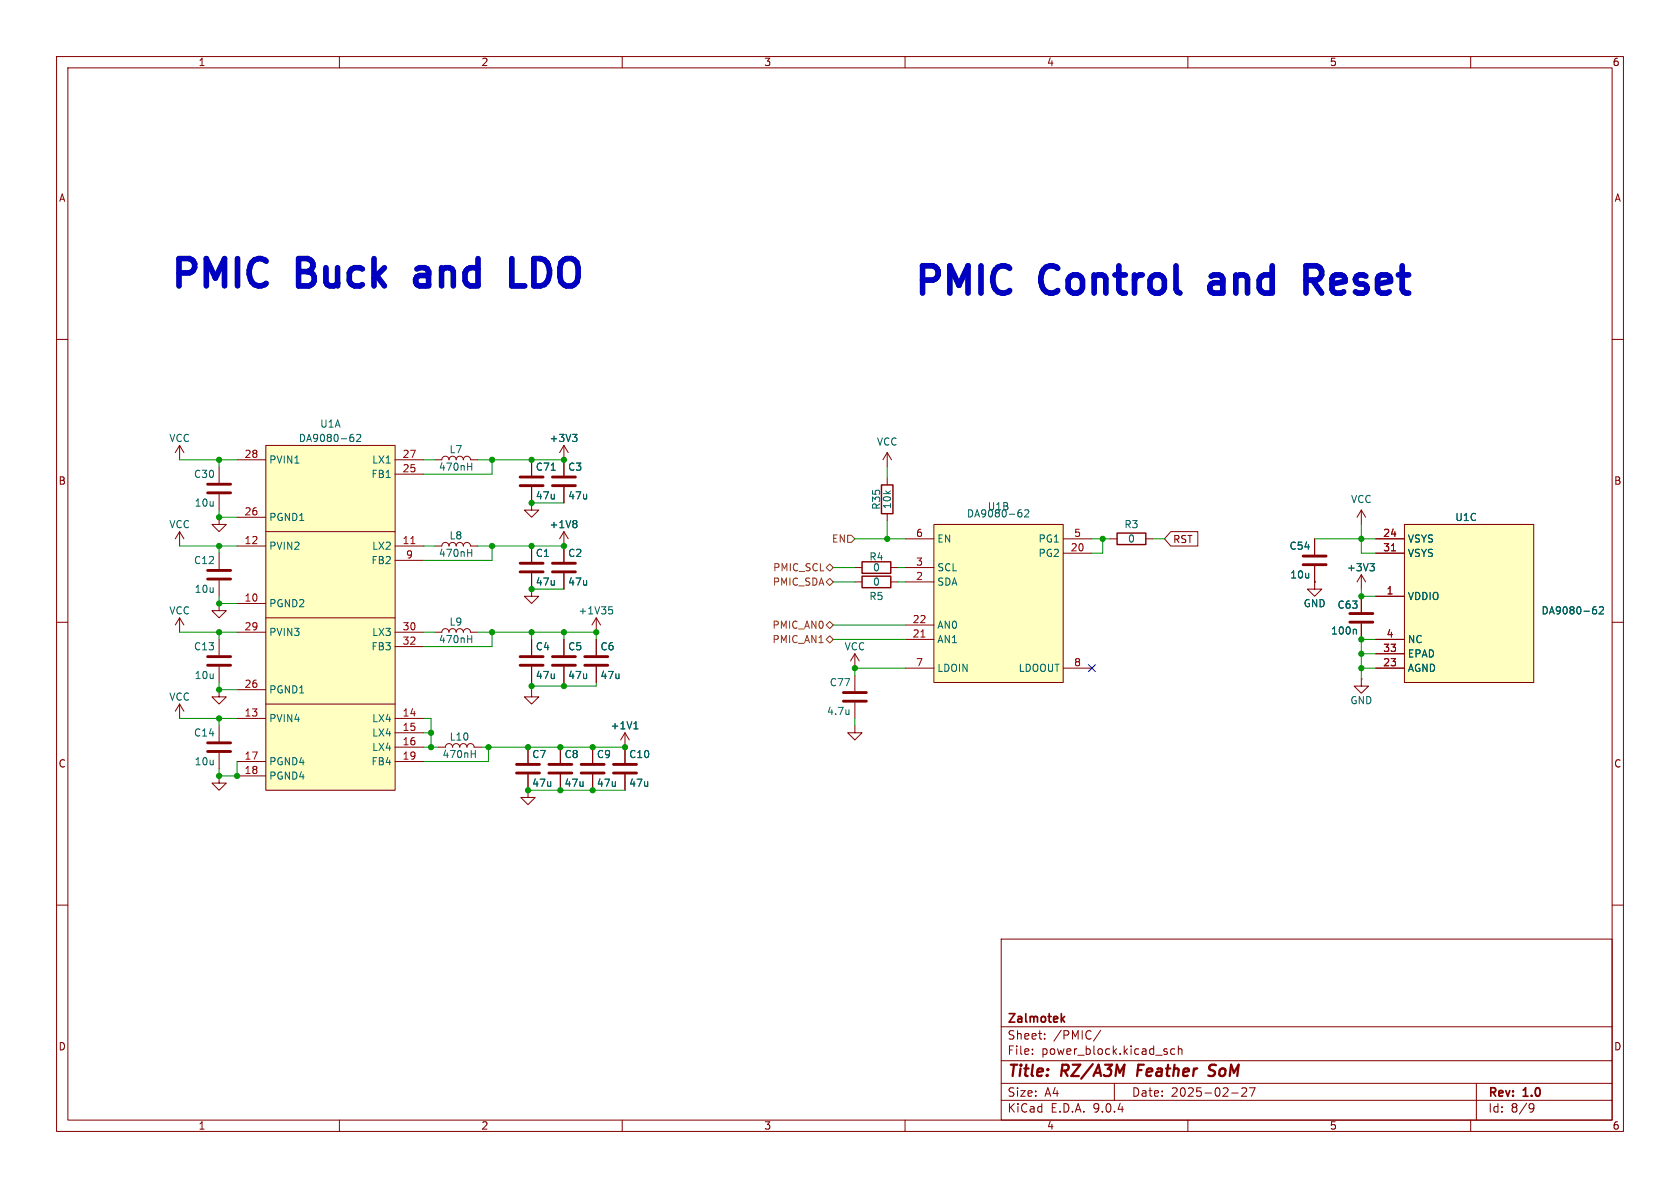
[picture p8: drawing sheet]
<svg xmlns="http://www.w3.org/2000/svg" width="297mm" height="210mm" viewBox="0 0 297 210" stroke-linecap="round" stroke-linejoin="round" font-family="sans-serif">
<g fill="none" stroke="#840000" stroke-width=".18">
<path d="M10 10h277v190h-277zM12 12h273v186h-273zM60 10v2M110 10v2M160 10v2M210 10v2M260 10v2M10 60h2M31.7 78.7v2.6M31.7 78.7l-.7 1.3M31.7 78.7l.8 1.3M99.7 78.7v5.4"/>
<path d="M99.7 78.7l-.8 1.3M99.7 78.7l.8 1.3M285 60h2M31.7 94l-.7 1.3M31.7 94l.8 1.3M31.7 94v2.5M38.7 91.4v1.3h1.3l-1.3 1.3-1.2-1.3h1.2M38.7 82.6v2.7M38.7 87.4v2.8M38.7 97.8v2.8M76.8 96.5h1.3a.64 .64 0 0 1 .6-.6 .64 .64 0 0 1 .7 .6 .64 .64 0 0 1 .6-.6 .64 .64 0 0 1 .6 .6 .64 .64 0 0 1 .7-.6 .64 .64 0 0 1 .6 .6 .64 .64 0 0 1 .6-.6 .64 .64 0 0 1 .7 .6h1.3M76.8 81.3h1.3a.64 .64 0 0 1 .6-.7 .64 .64 0 0 1 .7 .7 .64 .64 0 0 1 .6-.7 .64 .64 0 0 1 .6 .7 .64 .64 0 0 1 .7-.7 .64 .64 0 0 1 .6 .7 .64 .64 0 0 1 .6-.7 .64 .64 0 0 1 .7 .7h1.3"/>
<path d="M94 86.1v4.1h1.2l-1.2 1.2-1.3-1.2h1.3M94 81.3v2.8M99.7 86.1v2.8M99.7 94v2.5M99.7 94l-.8 1.3M99.7 94l.8 1.3M10 110h2M31.7 109.2v2.6M31.7 109.2l-.7 1.3M31.7 109.2l.8 1.3M38.7 106.7v1.3h1.3l-1.3 1.2-1.2-1.2h1.2M38.7 102.6v2.8"/>
<path d="M38.7 113v2.8M38.7 117.9v2.8M285 110h2M31.7 124.5v2.5M31.7 124.5l-.7 1.2M31.7 124.5l.8 1.2M38.7 121.9v1.3h1.3l-1.3 1.3-1.2-1.3h1.2M99.1 132.1v2.8M99.1 136.9v2.8M10 160h2M177 166h108v32h-108zM285 160h2"/>
<path d="M60 198v2M110 198v2M160 198v2M177 194.5h108M177 191.5h108M177 187.5h108M177 181.5h108M182.5 186.3v.1M182.5 185.5v.1M184.7 183.6v.1M184.7 182.8v.1M194.6 182.1l-1.3 2"/>
<path d="M197 191.5v3M206.2 185.9l.2 .2-.2 .3M206.2 185.4l.1 .1M207.7 185.5l-.5-.1-.2 .3v.4l.1 .2h.6M208.3 185.5l.2-.1 .4 .1 .1 .9M208.3 184.9v1.5M210 198v2M217.7 193.2h1.2M219.5 192.4l.6-.1 .2 .1 .1 .3-.9 1.1h.9M220.9 192.3h1l-.7 1.5M260 198v2M261 191.5v6.5"/>
<path d="M270.6 195.1l.5 .1a.99 .99 0 0 1-.4 1.4h-.2M271.2 195.7l-.3 .3h-.3"/>
</g>
<path d="M201.3 188.2l-.3 2M214.7 190a.85 .85 0 0 1-1.1 .1M214.7 188.2l-.7 .1a.46 .46 0 0 0-.2 .5 .46 .46 0 0 0 .3 .4l.5 .2" fill="none" stroke="#840000" stroke-width=".4"/>
<path d="M188.2 179.7l-.6 .6M187.8 180.1l.4 .6" fill="none" stroke="#840000" stroke-width=".3"/>
<path d="M36.7 87.1h4.1M36.7 85.6h4.1M91.9 84.3h4.1M91.9 85.9h4.1M97.7 84.3h4M97.7 85.9h4M36.7 102.4h4.1M36.7 100.8h4.1M36.7 117.6h4.1M36.7 116.1h4.1M97 135.1h4.1M97 136.7h4.1" fill="none" stroke="#840000" stroke-width=".51"/>
<path d="M101.2 76.8h.8l-.4 .5M101.8 77.3l.2 .2v.3l-.2 .2M82.7 97.7h.7M82.7 82.5h.7M83.4 81.9v1.2M83.4 97.1v1.3M97.4 83.1h.8M101.8 92l.2 .3-.2 .3 .2 .2v.2l-.2 .3" fill="none" stroke="#006464" stroke-width=".18"/>
<path d="M47 78.7h22.8v61h-22.8z" fill="#ffffc2"/>
<g fill="none" stroke="#840000" stroke-width=".18">
<path d="M47 78.7h22.8v61h-22.8zM41.9 81.3h5.1M41.9 91.4h5.1M41.9 96.5h5.1M47 94h22.8M69.8 81.3h5.1M69.8 96.5h5.1M69.8 83.8h5.1M69.8 99.1h5.1M94 96.5v2.8M99.7 96.5v2.8M156.8 80v2.6"/>
<path d="M156.8 84.5v1.2M156.8 90.8v1.3M156.8 80l-.7 1.3M156.8 80l.8 1.3M196.2 95.3h1.3M202.6 95.3h1.2M41.9 106.7h5.1M41.9 111.8h5.1M47 109.2h22.8M69.8 111.8h5.1M69.8 114.3h5.1M76.8 111.8h1.3a.64 .64 0 0 1 .6-.7 .64 .64 0 0 1 .7 .7 .64 .64 0 0 1 .6-.7 .64 .64 0 0 1 .6 .7 .64 .64 0 0 1 .7-.7 .64 .64 0 0 1 .6 .7 .64 .64 0 0 1 .6-.7 .64 .64 0 0 1 .7 .7h1.3"/>
<path d="M94 101.3v2.8M94 113v2.8M94 117.9v2.8M99.7 101.3v2.8M105.4 111.8h.1M105.4 109.2l-.8 1.3M105.4 109.2l.8 1.3M105.4 109.2v2.6M151.1 115.6v2.5M151.1 119.4v2.8M151.1 115.6l-.7 1.2M151.1 115.6l.8 1.2"/>
<path d="M151.1 100.3h1.3M151.1 102.9h1.3M157.5 100.3h1.2M157.5 102.9h1.2M38.7 137.2v1.2h1.3l-1.3 1.3-1.2-1.3h1.2M38.7 128.3v2.8M38.7 133.1v2.8M41.9 121.9h5.1M41.9 127h5.1M41.9 134.6h5.1M41.9 137.2h5.1M47 124.5h22.8"/>
<path d="M69.8 127h5.1M69.8 134.6h5.1M69.8 129.5h5.1M69.8 132.1h5.1M77.5 132.1h1.2a.64 .64 0 0 1 .7-.7 .64 .64 0 0 1 .6 .7 .64 .64 0 0 1 .6-.7 .64 .64 0 0 1 .7 .7 .64 .64 0 0 1 .6-.7 .64 .64 0 0 1 .6 .7 .64 .64 0 0 1 .7-.7 .64 .64 0 0 1 .6 .7h1.3M94 121.9v1.3h1.2l-1.2 1.3-1.3-1.3h1.3M151.1 128.3v1.2h1.3l-1.3 1.3-1.2-1.3h1.2M151.1 124.2v2.8"/>
</g>
<path d="M72.6 96.1h.8" fill="none" stroke="#a90000" stroke-width=".18"/>
<path d="M62.1 77.3h.2l.3 .2-.1 .4-.4 .1M62.2 76.8h.2M63 76.9l.5-.1 .3 .3-.8 .9h.8M82.7 112.9h.7M83.4 112.3v1.3M107.6 107.3h.7M107.8 107.7h.3l.2 .3-.1 .5h-.4M83.3 133.3h.7M84 132.7v1.2M150.1 125.5v.8M150.1 126.2h-.1" fill="none" stroke="#006464" stroke-width=".18"/>
<path d="M91.9 99.6h4.1M97.7 99.6h4M91.9 116.1h4.1M91.9 117.6h4.1M91.9 101.1h4.1M97.7 101.1h4M36.7 132.8h4.1M36.7 131.3h4.1M149.1 124h4.1M149.1 122.4h4.1" fill="none" stroke="#840000" stroke-width=".51"/>
<path d="M152.4 99.3h5.1v2h-5.1zM155.8 85.7h2.1v5.1h-2.1zM197.5 94.2h5.1v2.1h-5.1zM152.4 101.9h5.1v2h-5.1z" fill="none" stroke="#840000" stroke-width=".25"/>
<path d="M165.1 92.7h22.9v28h-22.9z" fill="#ffffc2"/>
<g fill="none" stroke="#840000" stroke-width=".18">
<path d="M160 95.3h5.1M165.1 92.7h22.9v28h-22.9zM188 95.3h5M188 97.8h5M240.7 90.2l-.8 1.2M240.7 90.2l.7 1.2M240.7 90.2v2.5M94 104.1v1.3h1.2l-1.2 1.3-1.3-1.3h1.3M160 100.3h5.1M160 102.9h5.1M160 110.5h5.1M160 113h5.1"/>
<path d="M160 118.1h5.1M188 118.1h5"/>
</g>
<path d="M162.8 112.6h.7" fill="none" stroke="#a90000" stroke-width=".18"/>
<path d="M180.2 90.6h.2l.3 .2-.1 .5-.4 .1M180.3 90.1h.3M181.2 90.2l.4-.1 .3 .4-.8 .9h.8" fill="none" stroke="#006464" stroke-width=".18"/>
<path d="M248.3 92.7h22.8v28h-22.8z" fill="#ffffc2"/>
<g fill="none" stroke="#840000" stroke-width=".18">
<path d="M94 81.3v2.8M94 86.1v2.8M94 96.5v2.8M99.7 81.3v2.8M99.7 86.1v2.8M99.7 96.5v2.8M207 94h4.8v2.5h-4.8l-1.1-1.2zM232.4 95.3v2.7M243.2 95.3h5.1M243.2 97.8h5.1M248.3 92.7h22.8v28h-22.8zM94 101.3v2.8"/>
<path d="M94 113v2.8M94 117.9v2.8M99.7 101.3v2.8M99.7 113v2.8M99.7 117.9v2.8M105.4 113v2.8M105.4 117.9v2.8M232.4 102.9v1.2h1.3l-1.3 1.3-1.3-1.3h1.3M232.4 102.9h.1M232.4 100.1v2.8M240.7 101.6l-.8 1.3M240.7 101.6l.7 1.3"/>
<path d="M240.7 101.6v2.5M240.7 105.4v2.8M240.7 110.2v2.8M243.2 105.4h5.1M243.2 113h5.1M243.2 115.6h5.1M243.2 118.1h5.1M93.3 136.9v4.1h1.3l-1.3 1.2-1.2-1.2h1.2M93.3 132.1v2.8M99.1 132.1v2.8M99.1 136.9v2.8M104.8 132.1v2.8"/>
<path d="M104.8 136.9v2.8M110.5 129.5v5.4M110.5 136.9v2.8M110.5 129.5l-.8 1.3M110.5 129.5l.8 1.3M240.7 120v1.3h1.2l-1.2 1.3-1.3-1.3h1.3M240.7 120h.1"/>
</g>
<path d="M246 97.4h.7" fill="none" stroke="#a90000" stroke-width=".18"/>
<path d="M101.2 76.8h.8l-.4 .5M101.8 77.3l.2 .2v.3l-.2 .2M97.4 83.1h.8M101.8 92l.2 .3-.2 .3 .2 .2v.2l-.2 .3M242.2 99.6h.8l-.5 .5M239.6 111.2l.2 .2v.7M242.7 100.1l.3 .3v.3l-.3 .2M281.8 107.7h.2l.3 .3-.1 .4-.4 .1M281.9 107.3h.2M282.7 107.4l.5-.1 .3 .3-.8 .9h.8M112.1 128.8h.7M112.2 127.9l.2-.3v1.2" fill="none" stroke="#006464" stroke-width=".18"/>
<g fill="none" stroke="#840000" stroke-width=".51">
<path d="M230.4 99.8h4M230.4 98.3h4M97.7 116.1h4M97.7 117.6h4M103.4 116.1h4M103.4 117.6h4M238.6 108.5h4.1M238.6 110h4.1M91.3 135.1h4.1M91.3 136.7h4.1M102.7 135.1h4.1M102.7 136.7h4.1"/>
<path d="M108.5 135.1h4M108.5 136.7h4"/>
</g>
<path d="M149.9 94.6h.6l.6 .7-.6 .6h-.6zM146 100.3l.7-.6 .6 .6-.6 .7zM146 113l.7-.6 .6 .6-.6 .7zM146 110.5l.7-.6 .6 .6-.6 .6zM146 102.9l.7-.7 .6 .7-.6 .6z" fill="none" stroke="#725600" stroke-width=".18"/>
<g fill="none" stroke="#009600" stroke-width=".18">
<path d="M31.7 81.3h10.2M31.7 96.5h10.2M38.7 81.3v1.3M38.7 90.2v1.2h3.2M38.7 96.5v1.3M74.9 81.3h1.9M74.9 96.5h1.9M84.5 81.3h15.2M84.5 96.5h15.2M87 81.3v2.5h-12.1M87 96.5v2.6h-12.1M94 88.9h5.7"/>
<path d="M151.1 95.3h8.9M156.8 82.6v1.9M156.8 92.1v3.2M193 95.3h3.2M194.9 95.3v2.5h-1.9M203.8 95.3h2.1M232.4 95.3h10.8M240.7 92.7v5.1h2.5M31.7 111.8h10.2M38.7 105.4v1.3h3.2M38.7 111.8v1.2M74.9 111.8h1.9"/>
<path d="M84.5 111.8h20.9v1.2M87 111.8v2.5h-12.1M94 111.8v1.2M94 104.1h5.7M99.7 111.8v1.2M147.3 102.9h3.8M147.3 100.3h3.8M147.3 113h12.7M147.3 110.5h12.7M158.7 102.9h1.3M158.7 100.3h1.3M160 118.1h-8.9v1.3"/>
<path d="M240.7 118.1h2.5M240.7 104.1v1.3h2.5M240.7 115.6h2.5M243.2 113h-2.5v7M31.7 127h10.2M38.7 120.7v1.2h3.2M38.7 127v1.3M41.9 134.6v2.6h-3.2v-1.3M74.9 132.1h2.6M74.9 127h1.3v5.1M74.9 129.5h1.3M85.1 132.1h25.4"/>
<path d="M86.4 132.1v2.5h-11.5M93.3 139.7h17.2M94 120.7v1.2M99.7 120.7v.6M105.4 120.7v.6h-11.4M151.1 127v1.3"/>
</g>
<path d="M192.4 117.5l1.2 1.2M193.6 117.5l-1.2 1.2" fill="none" stroke="#000084" stroke-width=".18"/>
<path d="M74.2 47.3l-.5 .3M74.2 48.7a.95 .95 0 0 0-.8 .9 .95 .95 0 0 0 .8 .9M90.5 45.7v4.8h2.3M214.6 48.6l-.5 .2M214.6 50a.95 .95 0 0 0-.7 .9 .95 .95 0 0 0 .7 .9M232 49.5l1.6 2.3M233.4 47.4l-.7-.4h-1.8v4.8M233.4 49.1l-.7 .4h-1.8" fill="none" stroke="#0000c2" stroke-width="1"/>
<g fill="#009600" stroke="#009600" stroke-width=".18">
<circle cx="240.7" cy="118.1" r=".46"/>
<circle cx="194.9" cy="95.3" r=".46"/>
<circle cx="240.7" cy="113" r=".46"/>
<circle cx="240.7" cy="105.4" r=".46"/>
<circle cx="240.7" cy="95.3" r=".46"/>
<circle cx="240.7" cy="115.6" r=".46"/>
<circle cx="38.7" cy="106.7" r=".46"/>
<circle cx="94" cy="96.5" r=".46"/>
<circle cx="38.7" cy="96.5" r=".46"/>
<circle cx="38.7" cy="91.4" r=".46"/>
<circle cx="38.7" cy="81.3" r=".46"/>
<circle cx="99.7" cy="81.3" r=".46"/>
<circle cx="87" cy="81.3" r=".46"/>
<circle cx="94" cy="81.3" r=".46"/>
<circle cx="99.7" cy="96.5" r=".46"/>
<circle cx="94" cy="88.9" r=".46"/>
<circle cx="94" cy="121.3" r=".46"/>
<circle cx="86.4" cy="132.1" r=".46"/>
<circle cx="99.7" cy="121.3" r=".46"/>
<circle cx="110.5" cy="132.1" r=".46"/>
<circle cx="151.1" cy="118.1" r=".46"/>
<circle cx="156.8" cy="95.3" r=".46"/>
<circle cx="41.9" cy="137.2" r=".46"/>
<circle cx="38.7" cy="137.2" r=".46"/>
<circle cx="76.2" cy="129.5" r=".46"/>
<circle cx="76.2" cy="132.1" r=".46"/>
<circle cx="38.7" cy="121.9" r=".46"/>
<circle cx="38.7" cy="127" r=".46"/>
<circle cx="38.7" cy="111.8" r=".46"/>
<circle cx="104.8" cy="139.7" r=".46"/>
<circle cx="94" cy="111.8" r=".46"/>
<circle cx="99.7" cy="111.8" r=".46"/>
<circle cx="105.4" cy="111.8" r=".46"/>
<circle cx="87" cy="111.8" r=".46"/>
<circle cx="104.8" cy="132.1" r=".46"/>
<circle cx="99.1" cy="132.1" r=".46"/>
<circle cx="93.3" cy="132.1" r=".46"/>
<circle cx="94" cy="104.1" r=".46"/>
<circle cx="87" cy="96.5" r=".46"/>
<circle cx="93.3" cy="139.7" r=".46"/>
<circle cx="99.1" cy="139.7" r=".46"/>
</g>
<g font-size="6.7" fill="#0000c2">
<text x="29.8" y="51.2">PMIC</text>
<text x="53" y="51.2">Buck</text>
<text x="76" y="51.2">and</text>
<text x="94.8" y="51.2">LDO</text>
<text x="161.3" y="52.5">PMIC</text>
<text x="184.5" y="52.5">Control</text>
<text x="216.4" y="52.5">and</text>
<text x="235.2" y="52.5">Reset</text>
</g>
<g font-size="2.8" fill="#840000">
<text x="178" y="190.9">Title:</text>
<text x="187.7" y="190.9">RZ/A3M</text>
<text x="201.9" y="190.9">Feather</text>
<text x="215.4" y="190.9">SoM</text>
</g>
<g font-size="2.1" fill="#840000">
<text x="178" y="184">Sheet:</text>
<text x="178" y="181.2">Zalmotek</text>
<text x="186.2" y="184">/PMIC/</text>
<text x="178" y="186.7">File:</text>
<text x="184.1" y="186.7">power_block.kicad_sch</text>
<text x="178" y="196.9">KiCad</text>
<text x="178" y="194.1">Size:</text>
<text x="184.7" y="194.1">A4</text>
<text x="185.7" y="196.9">E.D.A.</text>
<text x="193.3" y="196.9">9.0.4</text>
<text x="200" y="194.1">Date:</text>
<text x="207" y="194.1">2025-02-27</text>
<text x="263" y="194.3">Rev:</text>
<text x="263" y="196.9">Id:</text>
<text x="267.1" y="196.9">8/9</text>
<text x="269.4" y="194.3">1.0</text>
</g>
<g font-size="1.8" fill="#840000">
<text x="35" y="11.9">1</text>
<text x="85" y="11.9">2</text>
<text x="135" y="11.9">3</text>
<text x="185" y="11.9">4</text>
<text x="235" y="11.9">5</text>
<text x="285" y="11.9">6</text>
<text x="10.3" y="35.9">A</text>
<text x="285.3" y="35.9">A</text>
<text x="10.3" y="85.9">B</text>
<text x="285.3" y="85.9">B</text>
<text x="207.3" y="96.2">RST</text>
<text x="10.3" y="135.9">C</text>
<text x="285.3" y="135.9">C</text>
<text x="10.3" y="185.9">D</text>
<text x="285.3" y="185.9">D</text>
<text x="35" y="199.9">1</text>
<text x="85" y="199.9">2</text>
<text x="135" y="199.9">3</text>
<text x="185" y="199.9">4</text>
<text x="235" y="199.9">5</text>
<text x="285" y="199.9">6</text>
</g>
<g font-size="1.8" fill="#006464">
<text x="56.5" y="75.8">U1A</text>
<text x="29.8" y="78.3">VCC</text>
<text x="47.5" y="82.1">PVIN1</text>
<text x="52.7" y="78.3">DA9080-62</text>
<text x="65.7" y="82.1">LX1</text>
<text x="77.5" y="83.4">470nH</text>
<text x="79.4" y="80.3">L7</text>
<text x="94.6" y="83.4">C71</text>
<text x="97.1" y="78.3">+3V3</text>
<text x="100.3" y="83.4">C3</text>
<text x="154.9" y="79">VCC</text>
<text x="34.2" y="84.7">C30</text>
<text x="34.3" y="89.8">10u</text>
<text x="65.6" y="84.7">FB1</text>
<text x="94.6" y="88.5">47u</text>
<text x="100.3" y="88.5">47u</text>
<text x="238.7" y="89.1">VCC</text>
<text x="29.8" y="93.6">VCC</text>
<text x="47.5" y="92.3">PGND1</text>
<text x="79.4" y="95.6">L8</text>
<text x="97.1" y="93.6">+1V8</text>
<text x="155.8" y="90.2" transform="rotate(-90 155.8 90.2)">R35</text>
<text x="157.7" y="90.1" transform="rotate(-90 157.7 90.1)">10k</text>
<text x="170.8" y="91.7">DA9080-62</text>
<text x="174.5" y="90.4">U1B</text>
<text x="198.7" y="93.6">R3</text>
<text x="257.2" y="92.3">U1C</text>
<text x="34.2" y="99.9">C12</text>
<text x="47.5" y="97.4">PVIN2</text>
<text x="65.6" y="99.9">FB2</text>
<text x="65.7" y="97.4">LX2</text>
<text x="77.5" y="98.7">470nH</text>
<text x="94.6" y="98.7">C1</text>
<text x="100.3" y="98.7">C2</text>
<text x="153.6" y="99.3">R4</text>
<text x="154.2" y="101.2">0</text>
<text x="165.6" y="96.1">EN</text>
<text x="165.6" y="101.2">SCL</text>
<text x="183.5" y="96.1">PG1</text>
<text x="183.5" y="98.7">PG2</text>
<text x="199.3" y="96.1">0</text>
<text x="227.9" y="97.4">C54</text>
<text x="238" y="101.2">+3V3</text>
<text x="248.8" y="96.1">VSYS</text>
<text x="248.8" y="98.7">VSYS</text>
<text x="34.3" y="105">10u</text>
<text x="47.5" y="107.5">PGND2</text>
<text x="94.6" y="103.7">47u</text>
<text x="100.3" y="103.7">47u</text>
<text x="153.6" y="106.3">R5</text>
<text x="154.2" y="103.7">0</text>
<text x="165.6" y="103.7">SDA</text>
<text x="228" y="102.5">10u</text>
<text x="230.4" y="107.5">GND</text>
<text x="236.4" y="107.8">C63</text>
<text x="248.8" y="106.3">VDDIO</text>
<text x="29.8" y="108.8">VCC</text>
<text x="47.5" y="112.6">PVIN3</text>
<text x="65.7" y="112.6">LX3</text>
<text x="77.5" y="113.9">470nH</text>
<text x="79.4" y="110.8">L9</text>
<text x="102.2" y="108.8">+1V35</text>
<text x="165.6" y="111.4">AN0</text>
<text x="165.6" y="113.9">AN1</text>
<text x="235.2" y="112.4">100n</text>
<text x="248.8" y="113.9">NC</text>
<text x="272.4" y="108.8">DA9080-62</text>
<text x="34.2" y="115.2">C13</text>
<text x="65.6" y="115.2">FB3</text>
<text x="94.6" y="115.2">C4</text>
<text x="100.3" y="115.2">C5</text>
<text x="106.1" y="115.2">C6</text>
<text x="149.2" y="115.2">VCC</text>
<text x="165.6" y="119">LDOIN</text>
<text x="180" y="119">LDOOUT</text>
<text x="248.8" y="116.4">EPAD</text>
<text x="248.8" y="119">AGND</text>
<text x="29.8" y="124.1">VCC</text>
<text x="34.3" y="120.2">10u</text>
<text x="47.5" y="122.8">PGND1</text>
<text x="94.6" y="120.2">47u</text>
<text x="100.3" y="120.2">47u</text>
<text x="106.1" y="120.2">47u</text>
<text x="146.6" y="121.5">C77</text>
<text x="238.6" y="124.7">GND</text>
<text x="34.2" y="130.4">C14</text>
<text x="47.5" y="127.9">PVIN4</text>
<text x="65.7" y="127.9">LX4</text>
<text x="65.7" y="130.4">LX4</text>
<text x="79.4" y="131.1">L10</text>
<text x="107.8" y="129.1">+1V1</text>
<text x="146.1" y="126.6">4.7u</text>
<text x="34.3" y="135.5">10u</text>
<text x="47.5" y="135.5">PGND4</text>
<text x="65.6" y="135.5">FB4</text>
<text x="65.7" y="132.9">LX4</text>
<text x="78.1" y="134.2">470nH</text>
<text x="94" y="134.2">C7</text>
<text x="99.7" y="134.2">C8</text>
<text x="105.4" y="134.2">C9</text>
<text x="111.1" y="134.2">C10</text>
<text x="47.5" y="138">PGND4</text>
<text x="94" y="139.3">47u</text>
<text x="99.7" y="139.3">47u</text>
<text x="105.4" y="139.3">47u</text>
<text x="111.1" y="139.3">47u</text>
</g>
<g font-size="1.8" fill="#a90000">
<text x="43.1" y="81">28</text>
<text x="71.1" y="81">27</text>
<text x="71.1" y="83.6">25</text>
<text x="43.1" y="91.2">26</text>
<text x="161.9" y="95">6</text>
<text x="189.8" y="95">5</text>
<text x="244.4" y="95">24</text>
<text x="43.1" y="96.3">12</text>
<text x="71.1" y="96.3">11</text>
<text x="71.7" y="98.8">9</text>
<text x="161.9" y="100.1">3</text>
<text x="189.2" y="97.5">20</text>
<text x="244.4" y="97.5">31</text>
<text x="43.1" y="106.4">10</text>
<text x="161.9" y="102.6">2</text>
<text x="245" y="105.2">1</text>
<text x="43.1" y="111.5">29</text>
<text x="71.1" y="111.5">30</text>
<text x="161.2" y="110.2">22</text>
<text x="161.2" y="112.8">21</text>
<text x="245" y="112.8">4</text>
<text x="71.1" y="114">32</text>
<text x="161.9" y="117.9">7</text>
<text x="189.8" y="117.9">8</text>
<text x="244.4" y="115.3">33</text>
<text x="244.4" y="117.9">23</text>
<text x="43.1" y="121.7">26</text>
<text x="43.1" y="126.7">13</text>
<text x="71.1" y="126.7">14</text>
<text x="71.1" y="129.3">15</text>
<text x="71.1" y="131.8">16</text>
<text x="43.1" y="134.4">17</text>
<text x="43.1" y="136.9">18</text>
<text x="71.1" y="134.4">19</text>
</g>
<g font-size="1.8" fill="#725600">
<text x="136.6" y="101.2">PMIC_SCL</text>
<text x="147" y="96.1">EN</text>
<text x="136.5" y="103.7">PMIC_SDA</text>
<text x="136.5" y="113.9">PMIC_AN1</text>
<text x="136.5" y="111.4">PMIC_AN0</text>
</g>
</svg>
